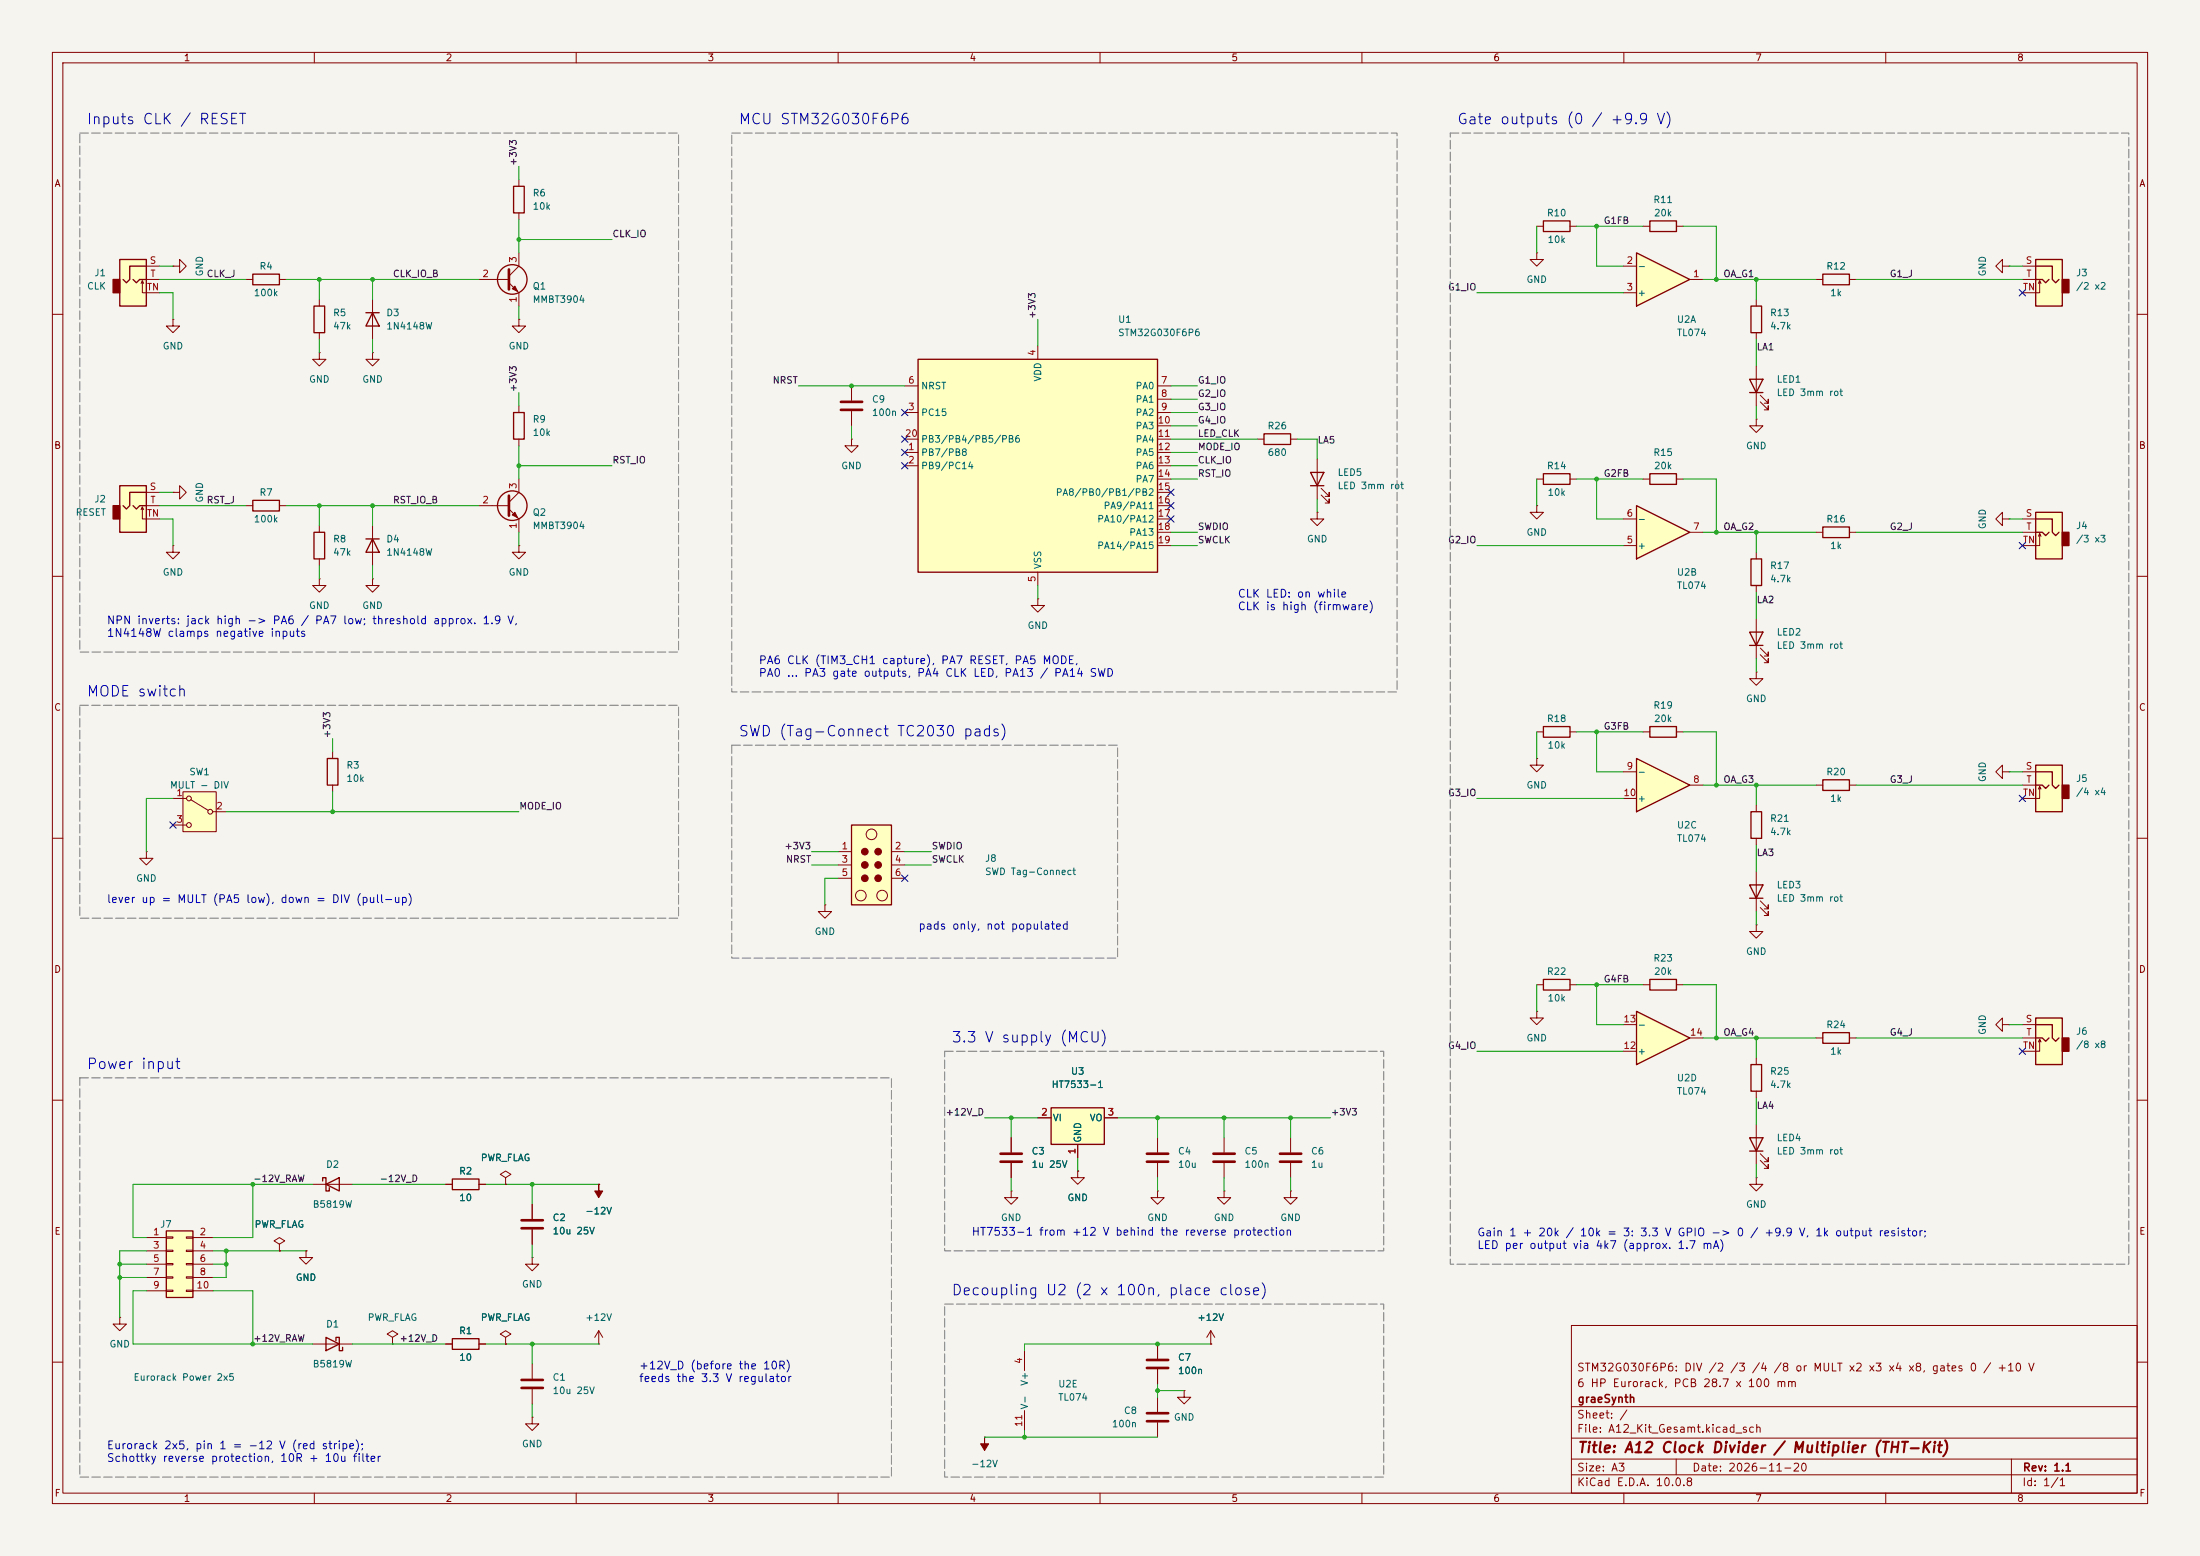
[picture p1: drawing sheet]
<svg xmlns="http://www.w3.org/2000/svg" width="420mm" height="297mm" viewBox="0 0 420 297" stroke-linecap="round" stroke-linejoin="round" font-family="sans-serif">
<path d="M0 0h420v297h-420z" fill="#f5f4ef" stroke="#f5f4ef" stroke-width=".19"/>
<g fill="none" stroke="#840000" stroke-width=".19">
<path d="M10 10h400v277h-400zM12 12h396v273h-396zM60 10v2M110 10v2M160 10v2M210 10v2M260 10v2M310 10v2M360 10v2M61 57.2v1.2M293.4 43.2h1.2M299.7 43.2h1.3"/>
<path d="M335.3 57.2v1.2M10 60h2M61 67.3v1.3h1.2l-1.2 1.3-1.3-1.3h1.3M61 67.3h.1M61 63.5v1.3M335.3 63.5v1.3M408 60h2M240 83.8h1.3M246.4 83.8h1.2M251.5 97.8v1.3h1.2l-1.2 1.2-1.3-1.2h1.3M251.5 97.8h.1M251.5 87.6v7.7"/>
<path d="M252.2 94.5l1.5 1.5v-.7v.7h-.7M252.2 93.2l1.5 1.5v-.7v.7h-.7M10 110h2M408 110h2M10 160h2M63.5 143.5v1.3M63.5 149.9v1.2M408 160h2M293.4 193v1.3h1.2l-1.2 1.3-1.3-1.3h1.3M293.4 193h.1M293.4 188h1.2M299.7 188h1.3"/>
<path d="M313.7 188h1.3M320 188h1.3M10 210h2M246.4 217.2v2.8M408 210h2M85.1 226.1h1.3M91.4 226.1h1.3M96.5 224.8l1-.6-1-.7-1 .7 1 .6v1.3M96.5 226.1h.1M233.7 227.3v1.3h1.2l-1.2 1.3-1.3-1.3h1.3M233.7 227.3h.1M246.4 227.3v1.3h1.2l-1.2 1.3-1.3-1.3h1.3"/>
<path d="M246.4 227.3h.1M246.4 222v2.8M335.3 224.8v1.3h1.2l-1.2 1.2-1.3-1.2h1.3M335.3 224.8h.1M85.1 256.5h1.3M91.4 256.5h1.3M114.3 256.5h.1M114.3 254l-.8 1.3M114.3 254l.8 1.3M114.3 254v2.5M300 253h108v32h-108zM10 260h2"/>
<path d="M101.6 260.3v2.8M101.6 265.2v2.8M300 278.5h108M300 274.5h108M300 268.5h108M320 278.5v3M384 278.5v6.5M408 260h2M60 285v2M110 285v2M160 285v2M210 285v2"/>
<path d="M260 285v2M300 281.5h108M310 285v2M360 285v2"/>
</g>
<path d="M59.9 58.4h2.1v5.1h-2.1zM294.6 42.2h5.1v2h-5.1zM334.3 58.4h2v5.1h-2zM241.3 82.8h5.1v2h-5.1zM250.2 90.2h2.5l-1.2 2.5zM250.2 92.7h2.5M62.5 144.8h2v5.1h-2zM294.6 186.9h5.1v2.1h-5.1zM315 186.9h5v2.1h-5zM86.4 225h5v2.1h-5zM86.4 255.5h5v2.1h-5z" fill="none" stroke="#840000" stroke-width=".25"/>
<path d="M244.3 220.2h4.1M244.3 221.7h4.1M99.6 263.4h4M99.6 264.9h4" fill="none" stroke="#840000" stroke-width=".51"/>
<path d="M175.3 68.6h45.7v40.6h-45.7z" fill="#ffffc2"/>
<path d="M175.3 68.6h45.7v40.6h-45.7zM334 72.4h2.5l-1.2 2.5zM334 74.9h2.5M294.6 90.4h5.1v2.1h-5.1z" fill="none" stroke="#840000" stroke-width=".25"/>
<g fill="none" stroke="#840000" stroke-width=".19">
<path d="M293.4 48.3v1.2h1.2l-1.2 1.3-1.3-1.3h1.3M293.4 48.3h.1M71.1 67.3v1.3h1.3l-1.3 1.3-1.3-1.3h1.3M71.1 67.3h.1M172.7 78.7h2.6M172.7 73.7h2.6M198.1 66v2.6M221 78.7h2.5M221 73.7h2.5M221 76.2h2.5M335.3 69.9v7.6M336 76.7l1.6 1.5v-.7v.7h-.8"/>
<path d="M336 75.4l1.6 1.6v-.8v.8h-.8M172.7 86.4h2.6M172.7 88.9h2.6M172.7 83.8h2.6M221 86.4h2.5M221 88.9h2.5M221 81.3h2.5M221 83.8h2.5M221 91.4h2.5M221 94h2.5M221 96.5h2.5M221 99.1h2.5"/>
<path d="M293.4 91.4h1.2M299.7 91.4h1.3M198.1 109.2v2.6M221 101.6h2.5M221 104.1h2.5M96.5 255.3l1-.7-1-.6-1 .6 1 .7v1.2M96.5 256.5h.1"/>
</g>
<path d="M31.7 234.9h5.1v12.7h-5.1z" fill="#ffffc2"/>
<path d="M48.3 52.3h5v2.1h-5zM315 42.2h5v2h-5zM98 78.7h2.1v5.1h-2.1zM334 120.7h2.5l-1.2 2.5zM334 123.2h2.5M334 217.2h2.5l-1.2 2.5zM334 219.7h2.5M31.7 234.9h5.1v12.7h-5.1z" fill="none" stroke="#840000" stroke-width=".25"/>
<g fill="none" stroke="#840000" stroke-width=".19">
<path d="M47 53.3h1.3M53.3 53.3h1.3M313.7 43.2h1.3M320 43.2h1.3M33 61v1.2h1.3l-1.3 1.3-1.3-1.3h1.3M33 61h.1M99.1 77.5v1.2M99.1 83.8v1.3M99.1 104.1v1.3h1.2l-1.2 1.3-1.3-1.3h1.3M99.1 104.1h.1M335.3 118.1v7.6M336 125l1.6 1.5v-.8v.8h-.8"/>
<path d="M336 123.7l1.6 1.5v-.7v.7h-.8M335.3 214.6v7.6M27.9 236.2h3.8M27.9 238.8h3.8M31.7 236.1h1.3v.2h-1.3zM31.7 238.6h1.3v.3h-1.3zM35.6 236.1h1.2v.2h-1.2zM35.6 238.6h1.2v.3h-1.2zM36.8 236.2h3.8M36.8 238.8h3.8M336 221.5l1.6 1.5v-.8v.8h-.8M336 220.2l1.6 1.5v-.7v.7h-.8"/>
<path d="M27.9 241.3h3.8M27.9 243.8h3.8M27.9 246.4h3.8M31.7 241.2h1.3v.2h-1.3zM31.7 243.7h1.3v.3h-1.3zM31.7 246.3h1.3v.2h-1.3zM35.6 241.2h1.2v.2h-1.2zM35.6 243.7h1.2v.3h-1.2zM35.6 246.3h1.2v.2h-1.2zM36.8 241.3h3.8M36.8 243.8h3.8M36.8 246.4h3.8"/>
<path d="M101.6 240v1.3h1.3l-1.3 1.3-1.3-1.3h1.3M101.6 240h.1M101.6 270.5v1.3h1.3l-1.3 1.2-1.3-1.2h1.3M101.6 270.5h.1"/>
</g>
<path d="M312.4 193l10.2 5.1-10.2 5.1z" fill="#ffffc2"/>
<path d="M312.4 193l10.2 5.1-10.2 5.1z" fill="none" stroke="#840000" stroke-width=".25"/>
<path d="M309.9 195.6h2.5M322.6 198.1h2.5M309.9 200.7h2.5" fill="none" stroke="#840000" stroke-width=".19"/>
<path d="M312.4 144.8l10.2 5.1-10.2 5z" fill="#ffffc2"/>
<path d="M312.4 144.8l10.2 5.1-10.2 5zM334.3 154.9h2v5.1h-2z" fill="none" stroke="#840000" stroke-width=".25"/>
<path d="M309.9 147.3h2.5M309.9 152.4h2.5M322.6 149.9h2.5M335.3 153.7v1.2M335.3 160v1.3" fill="none" stroke="#840000" stroke-width=".19"/>
<path d="M388.6 194.3h5.1v8.9h-5.1z" fill="#ffffc2"/>
<path d="M393.7 198.1h1.3v2.6h-1.3z" fill="#840000" stroke="#840000" stroke-width=".25"/>
<g fill="none" stroke="#840000" stroke-width=".25">
<path d="M388.6 194.3h5.1v8.9h-5.1zM388.6 198.1h1.3l.6 .7 .7-.7M388.6 195.6h3.2v2.5l.6 .7 .7-.7M62.2 255.3l2.6 1.2-2.6 1.3zM64.1 255.9v-.6h.7v2.5h.6v-.6"/>
<circle cx="97.8" cy="96.5" r="2.82"/>
</g>
<g fill="none" stroke="#840000" stroke-width=".19">
<path d="M91.4 96.5h5.8M97.2 97.2l1.9 1.9v2.5M99.1 91.4v2.6l-1.9 1.9M335.3 176.5v1.3h1.2l-1.2 1.3-1.3-1.3h1.3M335.3 176.5h.1M382.3 195.6v-1.3l-1.3 1.3 1.3 1.3v-1.3h1.2M383.5 195.6h.1M386.1 195.6h2.5M386.1 198.1h2.5M389.4 198.4l-.3 .5M389.6 198.9l-.2-.5v2.3h-3.3M58.4 238.8v1.2h1.3l-1.3 1.3-1.3-1.3h1.3"/>
<path d="M58.4 238.8h.1M59.7 256.5h7.6M74.9 255.3l1-.7-1-.6-1 .6 1 .7v1.2M74.9 256.5h.1"/>
</g>
<path d="M97.2 94.6v3.8" fill="none" stroke="#840000" stroke-width=".51"/>
<path d="M97.8 98.3l.5-.5 .5 1z" fill="#840000" stroke="#840000" stroke-width=".19"/>
<path d="M200.7 211.5h10.1v6.9h-10.1z" fill="#ffffc2"/>
<path d="M348 197.1h5.1v2h-5.1zM200.7 211.5h10.1v6.9h-10.1zM334.3 203.2h2v5.1h-2z" fill="none" stroke="#840000" stroke-width=".25"/>
<g fill="none" stroke="#840000" stroke-width=".19">
<path d="M33 94h1.3v-1.3l1.3 1.3-1.3 1.3v-1.3M33 94h.1M346.7 198.1h1.3M353.1 198.1h1.2M198.1 213.4h2.6M205.7 218.4v2.6M210.8 213.4h2.6M335.3 201.9v1.3M335.3 208.3v1.3M221 227.3v1.3h1.2l-1.2 1.3-1.3-1.3h1.3M221 227.3h.1M195.6 257.8v3.8"/>
<path d="M188 274.3h.1M195.6 269.2v3.8"/>
</g>
<path d="M188 274.3v1.3h.7l-.7 1.3-.8-1.3h.8z" fill="#840000" stroke="#840000" stroke-width=".19"/>
<path d="M388.6 146.1h5.1v8.8h-5.1z" fill="#ffffc2"/>
<path d="M393.7 149.9h1.3v2.5h-1.3z" fill="#840000" stroke="#840000" stroke-width=".25"/>
<path d="M388.6 146.1h5.1v8.8h-5.1zM388.6 149.9h1.3l.6 .6 .7-.6M388.6 147.3h3.2v2.6l.6 .6 .7-.6" fill="none" stroke="#840000" stroke-width=".25"/>
<path d="M386.1 147.3h2.5M386.1 149.9h2.5M389.4 150.1l-.3 .5M389.6 150.6l-.2-.5v2.3h-3.3M193 227.3v1.3h1.3l-1.3 1.3-1.2-1.3h1.2M193 227.3h.1M205.7 223.5v1.3h1.3l-1.3 1.3-1.2-1.3h1.2M205.7 223.5h.1" fill="none" stroke="#840000" stroke-width=".19"/>
<path d="M22.9 49.5h5v8.9h-5z" fill="#ffffc2"/>
<path d="M21.6 53.3h1.3v2.6h-1.3z" fill="#840000" stroke="#840000" stroke-width=".25"/>
<path d="M22.9 49.5h5v8.9h-5zM25.4 53.3l.6 .7 .7-.7h1.2M27.9 50.8h-3.1v2.5l-.7 .7-.6-.7M48.3 95.5h5v2h-5zM315 90.4h5v2.1h-5zM348 100.6h5.1v2h-5.1zM348 148.8h5.1v2.1h-5.1zM334 168.9h2.5l-1.2 2.6zM334 171.5h2.5" fill="none" stroke="#840000" stroke-width=".25"/>
<g fill="none" stroke="#840000" stroke-width=".19">
<path d="M26.9 54.1l.3-.5v2.3h3.3M27.2 53.6l.2 .5M27.9 50.8h2.6M27.9 53.3h2.6M47 96.5h1.3M53.3 96.5h1.3M293.4 96.5v1.3h1.2l-1.2 1.3-1.3-1.3h1.3M293.4 96.5h.1M313.7 91.4h1.3M320 91.4h1.3M382.3 99.1v-1.3l-1.3 1.3 1.3 1.2v-1.2h1.2M383.5 99.1h.1"/>
<path d="M346.7 101.6h1.3M353.1 101.6h1.2M346.7 149.9h1.3M353.1 149.9h1.2M382.3 147.3v-1.2l-1.3 1.2 1.3 1.3v-1.3h1.2M383.5 147.3h.1M335.3 166.4v7.6M336 173.2l1.6 1.6v-.8v.8h-.8M336 172l1.6 1.5v-.8v.8h-.8M193 217.2v2.8M221 217.2v2.8M193 222v2.8"/>
<path d="M221 222v2.8"/>
</g>
<path d="M191 220.2h4.1M191 221.7h4.1M218.9 220.2h4.1M218.9 221.7h4.1" fill="none" stroke="#840000" stroke-width=".51"/>
<path d="M312.4 96.5l10.2 5.1-10.2 5.1z" fill="#ffffc2"/>
<path d="M312.4 96.5l10.2 5.1-10.2 5.1z" fill="none" stroke="#840000" stroke-width=".25"/>
<path d="M309.9 99.1h2.5M335.3 80v1.3h1.2l-1.2 1.3-1.3-1.3h1.3M335.3 80h.1M309.9 104.1h2.5M322.6 101.6h2.5" fill="none" stroke="#840000" stroke-width=".19"/>
<path d="M388.6 49.5h5.1v8.9h-5.1z" fill="#ffffc2"/>
<path d="M393.7 53.3h1.3v2.6h-1.3z" fill="#840000" stroke="#840000" stroke-width=".25"/>
<path d="M388.6 49.5h5.1v8.9h-5.1zM388.6 53.3h1.3l.6 .7 .7-.7M388.6 50.8h3.2v2.5l.6 .7 .7-.7M69.8 102.9h2.6M71.1 102.9l1.3 2.5h-2.6z" fill="none" stroke="#840000" stroke-width=".25"/>
<path d="M386.1 50.8h2.5M386.1 53.3h2.5M389.4 53.6l-.3 .5M389.6 54.1l-.2-.5v2.3h-3.3M71.1 100.3v7.7M231.1 256.5h.1M231.1 254l-.7 1.3M231.1 254l.8 1.3M231.1 254v2.5" fill="none" stroke="#840000" stroke-width=".19"/>
<path d="M388.6 97.8h5.1v8.9h-5.1z" fill="#ffffc2"/>
<path d="M393.7 101.6h1.3v2.5h-1.3z" fill="#840000" stroke="#840000" stroke-width=".25"/>
<path d="M388.6 97.8h5.1v8.9h-5.1zM388.6 99.1h3.2v2.5l.6 .6 .7-.6M59.9 101.6h2.1v5.1h-2.1zM334.3 106.7h2v5.1h-2zM388.6 101.6h1.3l.6 .6 .7-.6" fill="none" stroke="#840000" stroke-width=".25"/>
<path d="M386.1 99.1h2.5M61 100.3v1.3M61 106.7v1.3M335.3 105.4v1.3M335.3 111.8v1.2M386.1 101.6h2.5M389.4 101.9l-.3 .5M389.6 102.4l-.2-.5v2.2h-3.3" fill="none" stroke="#840000" stroke-width=".19"/>
<path d="M22.9 92.7h5v8.9h-5z" fill="#ffffc2"/>
<path d="M21.6 96.5h1.3v2.6h-1.3z" fill="#840000" stroke="#840000" stroke-width=".25"/>
<g fill="none" stroke="#840000" stroke-width=".25">
<path d="M98 35.6h2.1v5h-2.1zM348 52.3h5.1v2.1h-5.1zM22.9 92.7h5v8.9h-5zM25.4 96.5l.6 .7 .7-.7h1.2M27.9 94h-3.1v2.5l-.7 .7-.6-.7M294.6 138.7h5.1v2h-5.1zM315 138.7h5v2h-5z"/>
<circle cx="97.8" cy="53.3" r="2.82"/>
</g>
<g fill="none" stroke="#840000" stroke-width=".19">
<path d="M99.1 34.3v1.3M33 50.8h1.3v-1.3l1.3 1.3-1.3 1.3v-1.3M33 50.8h.1M91.4 53.3h5.8M97.2 54l1.9 1.9v2.5M99.1 48.3v2.5l-1.9 1.9M99.1 40.6v1.3M346.7 53.3h1.3M353.1 53.3h1.2M382.3 50.8v-1.3l-1.3 1.3 1.3 1.3v-1.3h1.2M383.5 50.8h.1M99.1 61v1.2h1.2l-1.2 1.3-1.3-1.3h1.3"/>
<path d="M99.1 61h.1M26.9 97.3l.3-.5v2.3h3.3M27.2 96.8l.2 .5M27.9 94h2.6M27.9 96.5h2.6M33 104.1v1.3h1.3l-1.3 1.3-1.3-1.3h1.3M33 104.1h.1M61 110.5v1.3h1.2l-1.2 1.2-1.3-1.2h1.3M61 110.5h.1M71.1 110.5v1.3h1.3l-1.3 1.2-1.3-1.2h1.3M71.1 110.5h.1M293.4 139.7h1.2"/>
<path d="M299.7 139.7h1.3M313.7 139.7h1.3M320 139.7h1.3M335.3 128.3v1.2h1.2l-1.2 1.3-1.3-1.3h1.3M335.3 128.3h.1M293.4 144.8v1.3h1.2l-1.2 1.2-1.3-1.2h1.3M293.4 144.8h.1M221 256.5v2.8M221 261.4v2.8M221 266.7v2.8M221 271.5v2.8"/>
</g>
<path d="M97.2 51.4v3.8M218.9 259.6h4.1M218.9 269.7h4.1M218.9 271.3h4.1M218.9 261.1h4.1" fill="none" stroke="#840000" stroke-width=".51"/>
<path d="M97.8 55.1l.5-.5 .5 1z" fill="#840000" stroke="#840000" stroke-width=".19"/>
<path d="M312.4 48.3l10.2 5-10.2 5.1z" fill="#ffffc2"/>
<path d="M69.8 59.7h2.6M71.1 59.7l1.3 2.5h-2.6zM312.4 48.3l10.2 5-10.2 5.1z" fill="none" stroke="#840000" stroke-width=".25"/>
<path d="M71.1 57.2v7.6M309.9 50.8h2.5M309.9 55.9h2.5M322.6 53.3h2.5M162.6 73.7v2.8M162.6 78.5v2.8M162.6 83.8v1.3h1.2l-1.2 1.3-1.3-1.3h1.3M162.6 83.8h.1M233.7 217.2v2.8M233.7 222v2.8" fill="none" stroke="#840000" stroke-width=".19"/>
<path d="M160.5 76.7h4.1M160.5 78.2h4.1M231.6 220.2h4.1M231.6 221.7h4.1" fill="none" stroke="#840000" stroke-width=".51"/>
<path d="M162.6 157.5h7.6v15.2h-7.6z" fill="#ffffc2"/>
<path d="M162.6 157.5h7.6v15.2h-7.6zM61.6 225.4v-.6h.6v2.5h.7v-.6M62.2 226.1l2.6-1.3v2.5z" fill="none" stroke="#840000" stroke-width=".25"/>
<g fill="none" stroke="#840000" stroke-width=".19">
<path d="M198.1 114.3v1.3h1.3l-1.3 1.2-1.3-1.2h1.3M198.1 114.3h.1M157.5 172.7v1.3h1.2l-1.2 1.3-1.3-1.3h1.3M157.5 172.7h.1M160 162.6h2.6M160 165.1h2.6M160 167.6h2.6M170.2 162.6h2.5M170.2 165.1h2.5M170.2 167.6h2.5M53.3 237.5l1.1-.6-1.1-.7-1 .7 1 .6v1.3M53.3 238.8h.1"/>
<path d="M59.7 226.1h7.6M101.6 229.9v2.8M101.6 234.7v2.8M114.3 226.1h.1M22.9 251.5v1.2h1.2l-1.2 1.3-1.3-1.3h1.3M22.9 251.5h.1M226.1 265.4v1.3h1.2l-1.2 1.3-1.3-1.3h1.3M226.1 265.4h.1"/>
<circle cx="166.4" cy="159.3" r="1.02"/>
<circle cx="164.3" cy="170.9" r="1.02"/>
<circle cx="168.4" cy="170.9" r="1.02"/>
</g>
<g fill="#840000" stroke="#840000" stroke-width=".19">
<path d="M114.3 226.1v1.2h.8l-.8 1.3-.8-1.3h.8z"/>
<circle cx="165.1" cy="162.6" r=".63"/>
<circle cx="165.1" cy="165.1" r=".63"/>
<circle cx="165.1" cy="167.6" r=".63"/>
<circle cx="167.6" cy="162.6" r=".63"/>
<circle cx="167.6" cy="165.1" r=".63"/>
<circle cx="167.6" cy="167.6" r=".63"/>
</g>
<path d="M99.6 234.4h4M99.6 232.9h4" fill="none" stroke="#840000" stroke-width=".51"/>
<path d="M34.9 151.1h6.4v7.7h-6.4z" fill="#ffffc2"/>
<g fill="none" stroke="#840000" stroke-width=".19">
<path d="M33 152.4h2.6M33 157.5h2.6M34.9 151.1h6.4v7.7h-6.4zM36.4 152.7l3.4 2M40.6 154.9h2.6M27.9 162.6v1.2h1.3l-1.3 1.3-1.2-1.3h1.2M27.9 162.6h.1M193 217.2v2.8M198.1 213.4h2.6M205.7 218.4v2.6M210.8 213.4h2.6M53.3 238.8h.1"/>
<path d="M58.4 238.8h.1M85.1 226.1h1.3M91.4 226.1h1.3M96.5 226.1h.1M101.6 229.9v2.8M101.6 234.7v2.8M114.3 226.1h.1M193 222v2.8M205.7 223.5h.1M85.1 256.5h1.3M91.4 256.5h1.3M96.5 256.5h.1"/>
<path d="M221 256.5v2.8M231.1 256.5h.1M221 261.4v2.8"/>
<circle cx="36.1" cy="157.5" r=".46"/>
<circle cx="36.1" cy="152.4" r=".46"/>
<circle cx="40.1" cy="154.9" r=".46"/>
</g>
<g fill="none" stroke="#009600" stroke-width=".19">
<path d="M99.1 31.8v2.5M30.5 50.8h2.5M30.5 53.3h16.5M30.5 55.9h2.5v5.1M54.6 53.3h36.8M61 53.3v3.9M71.1 53.3v3.9M99.1 41.9v6.4M99.1 58.4v2.6M99.1 45.7h17.7M281.9 55.9h28M293.4 43.2v5.1"/>
<path d="M301 43.2h12.7M304.8 43.2v7.6h5.1M321.3 43.2h6.4v10.1M325.1 53.3h21.6M335.3 53.3v3.9M354.3 53.3h31.8M383.5 50.8h2.6M61 64.8v2.5M71.1 64.8v2.5M99.1 74.9v2.6M152.4 73.7h20.3M198.1 61v5"/>
<path d="M223.5 73.7h5.1M223.5 76.2h5.1M223.5 78.7h5.1M335.3 64.8v5.1M335.3 77.5v2.5M30.5 99.1h2.5v5M30.5 96.5h16.5M30.5 94h2.5M54.6 96.5h36.8M61 96.5v3.8M71.1 96.5v3.8M99.1 85.1v6.3"/>
<path d="M99.1 88.9h17.7M162.6 81.3v2.5M223.5 88.9h5.1M223.5 83.8h16.5M223.5 81.3h5.1M223.5 86.4h5.1M223.5 91.4h5.1M247.6 83.8h3.9v3.8M251.5 95.3v2.5M293.4 91.4v5.1M301 91.4h12.7M304.8 91.4v7.7h5.1"/>
<path d="M321.3 91.4h6.4v10.2M383.5 99.1h2.6M61 108v2.5M71.1 108v2.5M99.1 101.6v2.5M198.1 111.8v2.5M223.5 104.1h5.1M223.5 101.6h5.1M281.9 104.1h28M325.1 101.6h21.6M335.3 101.6v3.8M335.3 113v5.1"/>
<path d="M354.3 101.6h31.8M293.4 139.7v5.1M301 139.7h12.7M304.8 139.7v7.6h5.1M321.3 139.7h6.4v10.2M335.3 125.7v2.6M33 152.4h-5.1v10.2M43.2 154.9h55.9M63.5 141v2.5M63.5 151.1v3.8M281.9 152.4h28M325.1 149.9h21.6"/>
<path d="M335.3 149.9v3.8M354.3 149.9h31.8M383.5 147.3h2.6M154.9 162.6h5.1M154.9 165.1h5.1M160 167.6h-2.5v5.1M172.7 162.6h5.1M172.7 165.1h5.1M335.3 161.3v5.1M335.3 174v2.5M293.4 188v5M301 188h12.7"/>
<path d="M304.8 188v7.6h5.1M321.3 188h6.4v10.1M325.1 198.1h21.6M335.3 198.1v3.8M354.3 198.1h31.8M383.5 195.6h2.6M188 213.4h10.1M193 213.4v3.8M213.4 213.4h40.6M221 213.4v3.8M233.7 213.4v3.8M246.4 213.4v3.8"/>
<path d="M281.9 200.7h28M335.3 209.6v5M27.9 238.8h-5v12.7M40.6 238.8h17.8M43.2 238.8v5h-2.6M48.3 226.1v10.1h-7.7M59.7 226.1h-34.3v10.1h2.5M67.3 226.1h17.8M92.7 226.1h21.6M101.6 226.1v3.8M101.6 237.5v2.5M193 224.8v2.5"/>
<path d="M205.7 221v2.5M221 224.8v2.5M233.7 224.8v2.5M246.4 224.8v2.5M335.3 222.2v2.6M22.9 241.3h5M22.9 243.8h5M27.9 246.4h-2.5v10.1h34.3M40.6 241.3h2.6M40.6 246.4h7.7v10.1M67.3 256.5h17.8M92.7 256.5h21.6"/>
<path d="M101.6 256.5v3.8M231.1 256.5h-35.5v1.3M101.6 268v2.5M188 274.3h33M195.6 273v1.3M221 264.2v2.5M221 265.4h5.1"/>
</g>
<g fill="none" stroke="#000084" stroke-width=".19">
<path d="M385.5 55.3l1.2 1.2M386.7 55.3l-1.2 1.2M172.1 78.1l1.2 1.2M173.3 78.1l-1.2 1.2M172.1 88.3l1.2 1.2M172.1 85.8l1.2 1.2M172.1 83.2l1.2 1.2M173.3 88.3l-1.2 1.2M173.3 85.8l-1.2 1.2M173.3 83.2l-1.2 1.2M222.9 93.4l1.2 1.2M222.9 95.9l1.2 1.2"/>
<path d="M222.9 98.5l1.2 1.2M224.1 93.4l-1.2 1.2M224.1 95.9l-1.2 1.2M224.1 98.5l-1.2 1.2M385.5 103.5l1.2 1.2M386.7 103.5l-1.2 1.2M32.4 156.9l1.2 1.2M33.6 156.9l-1.2 1.2M385.5 151.8l1.2 1.2M386.7 151.8l-1.2 1.2M172.1 167l1.2 1.2M173.3 167l-1.2 1.2"/>
<path d="M385.5 200.1l1.2 1.2M386.7 200.1l-1.2 1.2"/>
</g>
<path d="M15.2 25.4h114.3v99.1h-114.3zM139.7 25.4h127v106.7h-127zM276.9 25.4h129.5v215.9h-129.5zM15.2 134.6h114.3v40.7h-114.3zM139.7 142.2h73.7v40.7h-73.7zM15.2 205.7h155v76.2h-155zM180.3 200.7h83.9v38.1h-83.9zM180.3 248.9h83.9v33h-83.9z" fill="none" stroke="#787878" stroke-width=".19" stroke-dasharray="1.6 .6"/>
<g fill="#009600">
<circle cx="304.8" cy="43.2" r=".46"/>
<circle cx="304.8" cy="91.4" r=".46"/>
<circle cx="304.8" cy="139.7" r=".46"/>
<circle cx="327.7" cy="149.9" r=".46"/>
<circle cx="335.3" cy="149.9" r=".46"/>
<circle cx="304.8" cy="188" r=".46"/>
<circle cx="327.7" cy="198.1" r=".46"/>
<circle cx="335.3" cy="198.1" r=".46"/>
<circle cx="233.7" cy="213.4" r=".46"/>
<circle cx="246.4" cy="213.4" r=".46"/>
<circle cx="327.7" cy="101.6" r=".46"/>
<circle cx="335.3" cy="53.3" r=".46"/>
<circle cx="335.3" cy="101.6" r=".46"/>
<circle cx="327.7" cy="53.3" r=".46"/>
<circle cx="61" cy="96.5" r=".46"/>
<circle cx="61" cy="53.3" r=".46"/>
<circle cx="71.1" cy="53.3" r=".46"/>
<circle cx="71.1" cy="96.5" r=".46"/>
<circle cx="99.1" cy="45.7" r=".46"/>
<circle cx="99.1" cy="88.9" r=".46"/>
<circle cx="162.6" cy="73.7" r=".46"/>
<circle cx="48.3" cy="226.1" r=".46"/>
<circle cx="22.9" cy="241.3" r=".46"/>
<circle cx="43.2" cy="238.8" r=".46"/>
<circle cx="43.2" cy="241.3" r=".46"/>
<circle cx="101.6" cy="226.1" r=".46"/>
<circle cx="63.5" cy="154.9" r=".46"/>
<circle cx="101.6" cy="256.5" r=".46"/>
<circle cx="22.9" cy="243.8" r=".46"/>
<circle cx="48.3" cy="256.5" r=".46"/>
<circle cx="221" cy="213.4" r=".46"/>
<circle cx="193" cy="213.4" r=".46"/>
<circle cx="195.6" cy="274.3" r=".46"/>
<circle cx="221" cy="265.4" r=".46"/>
<circle cx="221" cy="256.5" r=".46"/>
</g>
<g font-size="2" fill="#0000c2">
<text x="16.4" y="24.2">Inputs CLK / RESET</text>
<text x="140.9" y="24.2">MCU STM32G030F6P6</text>
<text x="278" y="24.2">Gate outputs (0 / +9.9 V)</text>
<text x="16.4" y="133.5">MODE switch</text>
<text x="140.9" y="141.1">SWD (Tag-Connect TC2030 pads)</text>
<text x="181.5" y="199.5">3.3 V supply (MCU)</text>
<text x="16.4" y="204.6">Power input</text>
<text x="181.5" y="247.8">Decoupling U2 (2 x 100n, place close)</text>
</g>
<text font-size="2" fill="#840000" x="301" y="277.8">Title: A12 Clock Divider / Multiplier (THT-Kit)</text>
<g font-size="1.5" fill="#0000c2">
<text x="20.3" y="119.5">NPN inverts: jack high -&gt; PA6 / PA7 low; threshold approx. 1.9 V,</text>
<text x="236.2" y="114.4">CLK LED: on while</text>
<text x="236.2" y="116.9">CLK is high (firmware)</text>
<text x="20.3" y="121.9">1N4148W clamps negative inputs</text>
<text x="144.7" y="127.1">PA6 CLK (TIM3_CH1 capture), PA7 RESET, PA5 MODE,</text>
<text x="144.7" y="129.6">PA0 ... PA3 gate outputs, PA4 CLK LED, PA13 / PA14 SWD</text>
<text x="20.3" y="172.7">lever up = MULT (PA5 low), down = DIV (pull-up)</text>
<text x="175.2" y="177.8">pads only, not populated</text>
<text x="185.4" y="236.2">HT7533-1 from +12 V behind the reverse protection</text>
<text x="281.9" y="236.4">Gain 1 + 20k / 10k = 3: 3.3 V GPIO -&gt; 0 / +9.9 V, 1k output resistor;</text>
<text x="281.9" y="238.8">LED per output via 4k7 (approx. 1.7 mA)</text>
<text x="121.9" y="261.8">+12V_D (before the 10R)</text>
<text x="121.9" y="264.2">feeds the 3.3 V regulator</text>
<text x="20.3" y="277">Eurorack 2x5, pin 1 = -12 V (red stripe);</text>
<text x="20.3" y="279.4">Schottky reverse protection, 10R + 10u filter</text>
</g>
<g font-size="1.5" fill="#840000">
<text x="300.9" y="262.1">STM32G030F6P6: DIV /2 /3 /4 /8 or MULT x2 x3 x4 x8, gates 0 / +10 V</text>
<text x="300.9" y="265.1">6 HP Eurorack, PCB 28.7 x 100 mm</text>
<text x="301" y="268.1">graeSynth</text>
<text x="300.9" y="273.8">File: A12_Kit_Gesamt.kicad_sch</text>
<text x="300.9" y="271.1">Sheet: /</text>
<text x="300.9" y="281.2">Size: A3</text>
<text x="322.9" y="281.2">Date: 2026-11-20</text>
<text x="386" y="281.2">Rev: 1.1</text>
<text x="300.9" y="284">KiCad E.D.A. 10.0.8</text>
<text x="385.9" y="284">Id: 1/1</text>
</g>
<g font-size="1.3" fill="#840000">
<text x="35" y="12">1</text>
<text x="85" y="12">2</text>
<text x="135" y="12">3</text>
<text x="185" y="12">4</text>
<text x="235" y="12">5</text>
<text x="285" y="12">6</text>
<text x="335" y="12">7</text>
<text x="385" y="12">8</text>
<text x="10.3" y="36">A</text>
<text x="408.3" y="36">A</text>
<text x="10.2" y="86">B</text>
<text x="408.2" y="86">B</text>
<text x="10.2" y="136">C</text>
<text x="408.2" y="136">C</text>
<text x="10.2" y="186">D</text>
<text x="408.2" y="186">D</text>
<text x="10.3" y="236">E</text>
<text x="408.3" y="236">E</text>
<text x="10.3" y="286">F</text>
<text x="35" y="287">1</text>
<text x="85" y="287">2</text>
<text x="135" y="287">3</text>
<text x="185" y="287">4</text>
<text x="235" y="287">5</text>
<text x="285" y="287">6</text>
<text x="335" y="287">7</text>
<text x="385" y="287">8</text>
<text x="408.3" y="286">F</text>
</g>
<g font-size="1.3" fill="#0f0f0f">
<text x="98.9" y="31.8" transform="rotate(-90 98.9 31.8)">+3V3</text>
<text x="116.8" y="45.6">CLK_IO</text>
<text x="306" y="43.1">G1FB</text>
<text x="39.3" y="53.2">CLK_J</text>
<text x="74.9" y="53.2">CLK_IO_B</text>
<text x="328.9" y="53.2">OA_G1</text>
<text x="360.7" y="53.2">G1_J</text>
<text x="276.3" y="55.8">G1_IO</text>
<text x="198" y="61" transform="rotate(-90 198 61)">+3V3</text>
<text x="335.3" y="67.2">LA1</text>
<text x="98.9" y="75" transform="rotate(-90 98.9 75)">+3V3</text>
<text x="147.4" y="73.5">NRST</text>
<text x="228.6" y="73.5">G1_IO</text>
<text x="228.6" y="76.1">G2_IO</text>
<text x="228.6" y="81.2">G4_IO</text>
<text x="228.6" y="83.7">LED_CLK</text>
<text x="228.6" y="78.6">G3_IO</text>
<text x="116.8" y="88.8">RST_IO</text>
<text x="228.6" y="86.2">MODE_IO</text>
<text x="228.6" y="88.8">CLK_IO</text>
<text x="251.4" y="85">LA5</text>
<text x="228.6" y="91.3">RST_IO</text>
<text x="306" y="91.3">G2FB</text>
<text x="39.3" y="96.4">RST_J</text>
<text x="74.9" y="96.4">RST_IO_B</text>
<text x="228.6" y="101.5">SWDIO</text>
<text x="328.9" y="101.5">OA_G2</text>
<text x="360.7" y="101.5">G2_J</text>
<text x="228.6" y="104">SWCLK</text>
<text x="276.3" y="104">G2_IO</text>
<text x="335.3" y="115.4">LA2</text>
<text x="63.4" y="141" transform="rotate(-90 63.4 141)">+3V3</text>
<text x="306" y="139.6">G3FB</text>
<text x="328.9" y="149.7">OA_G3</text>
<text x="360.7" y="149.7">G3_J</text>
<text x="99" y="154.8">MODE_IO</text>
<text x="276.3" y="152.3">G3_IO</text>
<text x="149.6" y="162.4">+3V3</text>
<text x="149.9" y="165">NRST</text>
<text x="177.8" y="162.4">SWDIO</text>
<text x="177.8" y="165">SWCLK</text>
<text x="335.3" y="163.7">LA3</text>
<text x="306" y="187.8">G4FB</text>
<text x="328.9" y="198">OA_G4</text>
<text x="360.7" y="198">G4_J</text>
<text x="276.3" y="200.5">G4_IO</text>
<text x="180.4" y="213.2">+12V_D</text>
<text x="254" y="213.2">+3V3</text>
<text x="335.3" y="212">LA4</text>
<text x="48.2" y="225.9">-12V_RAW</text>
<text x="72.4" y="225.9">-12V_D</text>
<text x="48.2" y="256.4">+12V_RAW</text>
<text x="76.2" y="256.4">+12V_D</text>
</g>
<g font-size="1.3" fill="#006464">
<text x="101.6" y="37.8">R6</text>
<text x="101.6" y="40.3">10k</text>
<text x="295.2" y="41.6">R10</text>
<text x="315.5" y="39.1">R11</text>
<text x="315.6" y="41.6">20k</text>
<text x="295.3" y="46.7">10k</text>
<text x="17.9" y="53">J1</text>
<text x="39.1" y="52.9" transform="rotate(-90 39.1 52.9)">GND</text>
<text x="49.4" y="51.8">R4</text>
<text x="312.5" y="51.8">-</text>
<text x="348.5" y="51.8">R12</text>
<text x="379.4" y="52.9" transform="rotate(-90 379.4 52.9)">GND</text>
<text x="396.2" y="53">J3</text>
<text x="16.5" y="55.6">CLK</text>
<text x="48.3" y="56.8">100k</text>
<text x="101.6" y="55.6">Q1</text>
<text x="101.6" y="58.1">MMBT3904</text>
<text x="291.3" y="54.3">GND</text>
<text x="312.5" y="56.8">+</text>
<text x="349.3" y="56.8">1k</text>
<text x="396.2" y="55.6">/2 x2</text>
<text x="63.5" y="60.7">R5</text>
<text x="63.5" y="63.2">47k</text>
<text x="73.6" y="60.7">D3</text>
<text x="73.6" y="63.2">1N4148W</text>
<text x="213.3" y="61.9">U1</text>
<text x="213.3" y="64.5">STM32G030F6P6</text>
<text x="320" y="61.9">U2A</text>
<text x="320" y="64.5">TL074</text>
<text x="337.8" y="60.7">R13</text>
<text x="337.8" y="63.2">4.7k</text>
<text x="31" y="67">GND</text>
<text x="97" y="67">GND</text>
<text x="58.9" y="73.4">GND</text>
<text x="69.1" y="73.4">GND</text>
<text x="166.4" y="77.2">C9</text>
<text x="175.7" y="74.6">NRST</text>
<text x="199.1" y="72.9" transform="rotate(-90 199.1 72.9)">VDD</text>
<text x="216.7" y="74.6">PA0</text>
<text x="216.7" y="77.2">PA1</text>
<text x="339.1" y="73.4">LED1</text>
<text x="339.1" y="75.9">LED 3mm rot</text>
<text x="101.6" y="81">R9</text>
<text x="101.6" y="83.5">10k</text>
<text x="166.4" y="79.7">100n</text>
<text x="175.7" y="79.7">PC15</text>
<text x="216.7" y="79.7">PA2</text>
<text x="216.7" y="82.2">PA3</text>
<text x="241.9" y="82.2">R26</text>
<text x="160.5" y="89.9">GND</text>
<text x="175.7" y="87.3">PB7/PB8</text>
<text x="175.7" y="89.9">PB9/PC14</text>
<text x="175.7" y="84.8">PB3/PB4/PB5/PB6</text>
<text x="216.7" y="84.8">PA4</text>
<text x="216.7" y="87.3">PA5</text>
<text x="216.7" y="89.9">PA6</text>
<text x="241.9" y="87.3">680</text>
<text x="295.2" y="89.9">R14</text>
<text x="315.5" y="87.3">R15</text>
<text x="315.6" y="89.9">20k</text>
<text x="333.2" y="86.1">GND</text>
<text x="49.4" y="94.9">R7</text>
<text x="201.4" y="94.9">PA8/PB0/PB1/PB2</text>
<text x="216.7" y="92.4">PA7</text>
<text x="255.3" y="91.1">LED5</text>
<text x="255.3" y="93.7">LED 3mm rot</text>
<text x="295.3" y="94.9">10k</text>
<text x="14.3" y="98.8">RESET</text>
<text x="17.9" y="96.2">J2</text>
<text x="39.1" y="96" transform="rotate(-90 39.1 96)">GND</text>
<text x="48.3" y="100">100k</text>
<text x="101.6" y="98.8">Q2</text>
<text x="101.6" y="101.3">MMBT3904</text>
<text x="209.4" y="100">PA10/PA12</text>
<text x="210.6" y="97.5">PA9/PA11</text>
<text x="312.5" y="100">-</text>
<text x="348.5" y="100">R16</text>
<text x="379.4" y="101.1" transform="rotate(-90 379.4 101.1)">GND</text>
<text x="396.2" y="101.3">J4</text>
<text x="63.5" y="103.8">R8</text>
<text x="63.5" y="106.4">47k</text>
<text x="73.6" y="103.8">D4</text>
<text x="73.6" y="106.4">1N4148W</text>
<text x="209.4" y="105.1">PA14/PA15</text>
<text x="215.5" y="102.6">PA13</text>
<text x="249.4" y="103.8">GND</text>
<text x="291.3" y="102.6">GND</text>
<text x="312.5" y="105.1">+</text>
<text x="349.3" y="105.1">1k</text>
<text x="396.2" y="103.8">/3 x3</text>
<text x="31" y="110.2">GND</text>
<text x="97" y="110.2">GND</text>
<text x="199.1" y="108.7" transform="rotate(-90 199.1 108.7)">VSS</text>
<text x="320" y="110.2">U2B</text>
<text x="320" y="112.7">TL074</text>
<text x="337.8" y="108.9">R17</text>
<text x="337.8" y="111.5">4.7k</text>
<text x="58.9" y="116.5">GND</text>
<text x="69.1" y="116.5">GND</text>
<text x="196.1" y="120.3">GND</text>
<text x="339.1" y="121.6">LED2</text>
<text x="339.1" y="124.2">LED 3mm rot</text>
<text x="315.5" y="135.6">R19</text>
<text x="333.2" y="134.3">GND</text>
<text x="295.2" y="138.1">R18</text>
<text x="295.3" y="143.2">10k</text>
<text x="315.6" y="138.1">20k</text>
<text x="36" y="148.3">SW1</text>
<text x="66" y="147">R3</text>
<text x="66" y="149.6">10k</text>
<text x="312.5" y="148.3">-</text>
<text x="348.5" y="148.3">R20</text>
<text x="379.4" y="149.4" transform="rotate(-90 379.4 149.4)">GND</text>
<text x="396.2" y="149.6">J5</text>
<text x="32.3" y="150.8">MULT - DIV</text>
<text x="291.3" y="150.8">GND</text>
<text x="312.5" y="153.4">+</text>
<text x="349.3" y="153.4">1k</text>
<text x="396.2" y="152.1">/4 x4</text>
<text x="320" y="158.4">U2C</text>
<text x="320" y="161">TL074</text>
<text x="337.8" y="157.2">R21</text>
<text x="337.8" y="159.7">4.7k</text>
<text x="187.9" y="164.8">J8</text>
<text x="187.9" y="167.3">SWD Tag-Connect</text>
<text x="25.9" y="168.6">GND</text>
<text x="339.1" y="169.9">LED3</text>
<text x="339.1" y="172.4">LED 3mm rot</text>
<text x="155.4" y="178.8">GND</text>
<text x="315.5" y="183.8">R23</text>
<text x="333.2" y="182.6">GND</text>
<text x="295.2" y="186.4">R22</text>
<text x="295.3" y="191.5">10k</text>
<text x="315.6" y="186.4">20k</text>
<text x="312.5" y="196.5">-</text>
<text x="348.5" y="196.5">R24</text>
<text x="379.4" y="197.6" transform="rotate(-90 379.4 197.6)">GND</text>
<text x="396.2" y="197.8">J6</text>
<text x="291.3" y="199.1">GND</text>
<text x="312.5" y="201.6">+</text>
<text x="349.3" y="201.6">1k</text>
<text x="396.2" y="200.4">/8 x8</text>
<text x="200.7" y="208">HT7533-1</text>
<text x="204.3" y="205.4">U3</text>
<text x="320" y="206.7">U2D</text>
<text x="320" y="209.2">TL074</text>
<text x="337.8" y="205.4">R25</text>
<text x="337.8" y="208">4.7k</text>
<text x="200.9" y="214.3">VI</text>
<text x="207.9" y="214.3">VO</text>
<text x="91.7" y="221.9">PWR_FLAG</text>
<text x="196.8" y="220.7">C3</text>
<text x="206.7" y="218.2" transform="rotate(-90 206.7 218.2)">GND</text>
<text x="224.8" y="220.7">C4</text>
<text x="237.5" y="220.7">C5</text>
<text x="250.2" y="220.7">C6</text>
<text x="339.1" y="218.1">LED4</text>
<text x="339.1" y="220.7">LED 3mm rot</text>
<text x="62.1" y="223.2">D2</text>
<text x="87.5" y="224.5">R2</text>
<text x="196.8" y="223.2">1u 25V</text>
<text x="224.8" y="223.2">10u</text>
<text x="237.5" y="223.2">100n</text>
<text x="250.2" y="223.2">1u</text>
<text x="59.6" y="230.8">B5819W</text>
<text x="87.6" y="229.6">10</text>
<text x="105.4" y="233.4">C2</text>
<text x="111.6" y="232.1">-12V</text>
<text x="191" y="233.4">GND</text>
<text x="203.7" y="229.6">GND</text>
<text x="218.9" y="233.4">GND</text>
<text x="231.6" y="233.4">GND</text>
<text x="244.3" y="233.4">GND</text>
<text x="333.2" y="230.8">GND</text>
<text x="30.5" y="234.6">J7</text>
<text x="48.5" y="234.6">PWR_FLAG</text>
<text x="105.4" y="235.9">10u 25V</text>
<text x="56.4" y="244.8">GND</text>
<text x="99.5" y="246.1">GND</text>
<text x="20.8" y="257.5">GND</text>
<text x="62.1" y="253.7">D1</text>
<text x="70.1" y="252.4">PWR_FLAG</text>
<text x="87.5" y="255">R1</text>
<text x="91.7" y="252.4">PWR_FLAG</text>
<text x="111.6" y="252.4">+12V</text>
<text x="228.5" y="252.4">+12V</text>
<text x="25.4" y="263.9">Eurorack Power 2x5</text>
<text x="59.6" y="261.3">B5819W</text>
<text x="87.6" y="260">10</text>
<text x="105.4" y="263.9">C1</text>
<text x="224.8" y="260">C7</text>
<text x="224.8" y="262.6">100n</text>
<text x="105.4" y="266.4">10u 25V</text>
<text x="196.5" y="269.1" transform="rotate(-90 196.5 269.1)">V-</text>
<text x="196.5" y="264.6" transform="rotate(-90 196.5 264.6)">V+</text>
<text x="201.9" y="265.1">U2E</text>
<text x="201.9" y="267.7">TL074</text>
<text x="212.2" y="272.7">100n</text>
<text x="214.5" y="270.2">C8</text>
<text x="224" y="271.5">GND</text>
<text x="99.5" y="276.6">GND</text>
<text x="185.3" y="280.4">-12V</text>
</g>
<g font-size="1.3" fill="#a90000">
<text x="28.5" y="50.7">S</text>
<text x="28.6" y="53.2">T</text>
<text x="92" y="53.2">2</text>
<text x="98.9" y="50.3" transform="rotate(-90 98.9 50.3)">3</text>
<text x="310.4" y="50.7">2</text>
<text x="323.1" y="53.2">1</text>
<text x="386.6" y="50.7">S</text>
<text x="386.7" y="53.2">T</text>
<text x="27.9" y="55.7">TN</text>
<text x="98.9" y="57.9" transform="rotate(-90 98.9 57.9)">1</text>
<text x="310.4" y="55.7">3</text>
<text x="386.1" y="55.7">TN</text>
<text x="198" y="68" transform="rotate(-90 198 68)">4</text>
<text x="173.3" y="73.5">6</text>
<text x="221.5" y="73.5">7</text>
<text x="221.5" y="76.1">8</text>
<text x="172.7" y="83.7">20</text>
<text x="173.3" y="78.6">3</text>
<text x="220.9" y="81.1">10</text>
<text x="220.9" y="83.7">11</text>
<text x="221.5" y="78.6">9</text>
<text x="173.3" y="86.2">1</text>
<text x="173.3" y="88.8">2</text>
<text x="220.9" y="86.2">12</text>
<text x="220.9" y="88.8">13</text>
<text x="28.5" y="93.8">S</text>
<text x="98.9" y="93.4" transform="rotate(-90 98.9 93.4)">3</text>
<text x="220.9" y="91.3">14</text>
<text x="220.9" y="93.8">15</text>
<text x="27.9" y="98.9">TN</text>
<text x="28.6" y="96.4">T</text>
<text x="92" y="96.4">2</text>
<text x="98.9" y="101.1" transform="rotate(-90 98.9 101.1)">1</text>
<text x="220.9" y="96.4">16</text>
<text x="220.9" y="98.9">17</text>
<text x="220.9" y="101.5">18</text>
<text x="310.4" y="98.9">6</text>
<text x="323.1" y="101.5">7</text>
<text x="386.6" y="98.9">S</text>
<text x="386.7" y="101.5">T</text>
<text x="220.9" y="104">19</text>
<text x="310.4" y="104">5</text>
<text x="386.1" y="104">TN</text>
<text x="198" y="111.2" transform="rotate(-90 198 111.2)">5</text>
<text x="310.4" y="147.2">9</text>
<text x="323.1" y="149.7">8</text>
<text x="386.6" y="147.2">S</text>
<text x="386.7" y="149.7">T</text>
<text x="33.6" y="152.3">1</text>
<text x="41.2" y="154.8">2</text>
<text x="309.8" y="152.3">10</text>
<text x="386.1" y="152.3">TN</text>
<text x="33.6" y="157.3">3</text>
<text x="160.6" y="162.4">1</text>
<text x="160.6" y="165">3</text>
<text x="160.6" y="167.5">5</text>
<text x="170.7" y="162.4">2</text>
<text x="170.7" y="165">4</text>
<text x="170.7" y="167.5">6</text>
<text x="309.8" y="195.4">13</text>
<text x="322.5" y="198">14</text>
<text x="386.6" y="195.4">S</text>
<text x="386.7" y="198">T</text>
<text x="309.8" y="200.5">12</text>
<text x="386.1" y="200.5">TN</text>
<text x="198.7" y="213.2">2</text>
<text x="211.4" y="213.2">3</text>
<text x="205.6" y="220.4" transform="rotate(-90 205.6 220.4)">1</text>
<text x="29.1" y="236.1">1</text>
<text x="29.1" y="238.6">3</text>
<text x="38" y="236.1">2</text>
<text x="38" y="238.6">4</text>
<text x="29.1" y="241.2">5</text>
<text x="29.1" y="243.7">7</text>
<text x="38" y="241.2">6</text>
<text x="38" y="243.7">8</text>
<text x="29.1" y="246.2">9</text>
<text x="37.4" y="246.2">10</text>
<text x="195.4" y="260.4" transform="rotate(-90 195.4 260.4)">4</text>
<text x="195.4" y="272.5" transform="rotate(-90 195.4 272.5)">11</text>
</g>
</svg>
